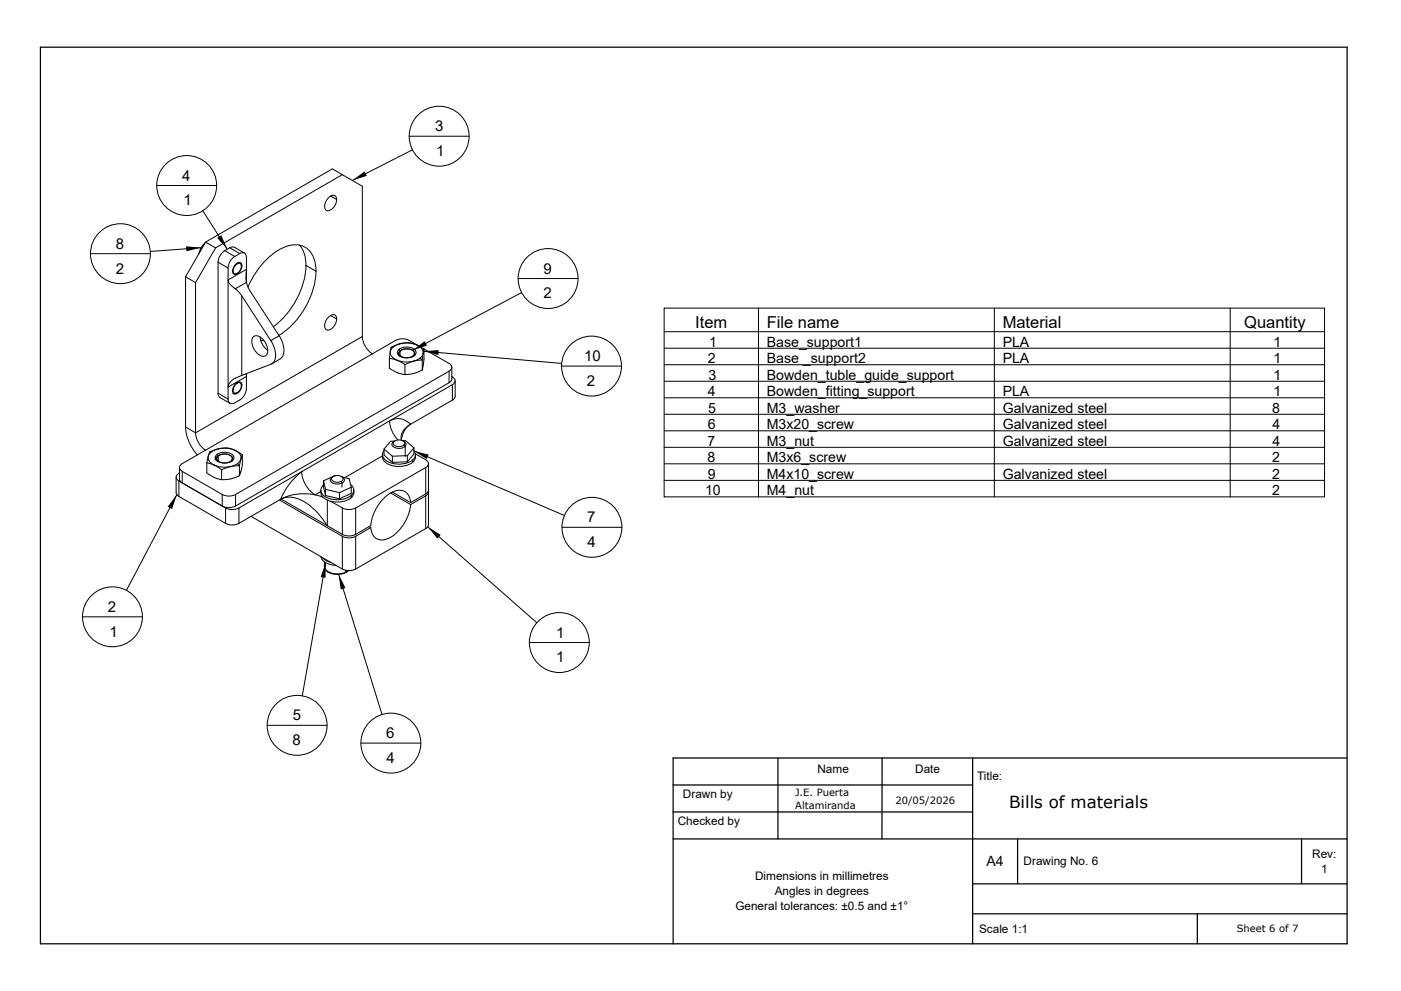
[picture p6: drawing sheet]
<svg xmlns="http://www.w3.org/2000/svg" width="297mm" height="210mm" viewBox="0 0 297 210" stroke-linecap="round" stroke-linejoin="round" font-family="sans-serif">
<g fill="none" stroke="#000" stroke-width=".21">
<path d="M33.2 39.4h12.7M72.6 37.1l-26.9 15.5M86.8 28.9h12.7M87.4 31.8l-12.7 6.5M19.2 53.8h12.7M39.3 58.7l2.2 1.2M39.3 58.7v31.9M41.5 59.9v31.9M42.7 52.5l-10.8 .9M43 44.7l5.2 8.2M43.3 51.8l-.9 1.7M43.5 51.5a4.4 4.4 0 0 0-1.3 2.3"/>
<path d="M43.6 51.4l-4.3 7.3M43.6 51.4l26.9-15.6 6.3 3.7v31.9M43.6 51.4l2.1 1.2M45.7 52.6l-4.2 7.3M46.2 55.6v27.8M46.2 55.6l2.2 1.3M47.7 53.2l-1 1-.5 1.4M47.7 53.2l2.1 1.2M48.4 56.9v27.8M48.7 52.6l.8-.2 2.3 1.3M48.7 52.6l-1 .6M48.7 52.6l2.1 1.2"/>
<path d="M49.8 54.4a3.1 3.1 0 0 0-1.4 2.5M49.8 56.4l.4-.4 .7-.1a1.37 1.37 0 0 1 0 1.4 1.37 1.37 0 0 1-1.3 .7 1.32 1.32 0 0 1 .2-1.6zM50.2 55.9l.4-.2 .4 .1a1.53 1.53 0 0 1-.5 2.2l-.5 .2h-.4a1.53 1.53 0 0 1 .6-2.3zM50.2 55.9v.1M50.3 58l-.2 .1M50.8 53.8a.86 .86 0 0 1 1-.1 .86 .86 0 0 1 .4 .9v5.2M50.8 53.8l-1 .6M51.2 56.2v.3M52.2 59.9l.8 1.8 6.2 9.5M52.2 59.9v-2.8l-3.8 2.3 .3 .9 1.2 1M52.2 59.9l-2.3 1.4M63.5 52l.9 1.6 .4 1.2 .1 1.5"/>
<path d="M64.9 56.3a17.6 17.6 0 0 1-7 13M64.9 56.3l2.1 1.2M67 57.5a17.4 17.4 0 0 1-7.9 13.7M67 57.5a5.3 5.3 0 0 0-2.9-5.3 7.7 7.7 0 0 0-7.2 2.5 18.5 18.5 0 0 0-4.3 6.2M69.7 41.9a.93 .93 0 0 1 1.6 0 2.29 2.29 0 0 1-2.1 2.8 1.71 1.71 0 0 1 .2-2.4zM70.1 41.6l1.3 .7M109.9 59.1h12.7M49.9 61.3l1.4 1.5M51.3 62.8l6.1 9.5M51.3 62.8v16.9M52.2 79.3v.6l-3.8 2.2a3.2 3.2 0 0 1 2.6-2.3l.3-.1M52.2 79.3v3.1a3.1 3.1 0 0 1-1.4 2.5l-1 .6a.86 .86 0 0 1-1 .1 .86 .86 0 0 1-.4-.9"/>
<path d="M53.6 71.6a1.49 1.49 0 0 1 2.3 .6 2.89 2.89 0 0 1 .7 3 1.49 1.49 0 0 1-2.4-.6 2.89 2.89 0 0 1-.6-3zM55.1 71.5a3.8 3.8 0 0 0 1.7 2.8M55.3 72.2h.6M57.4 72.3a4.6 4.6 0 0 1 .7 4.5l-.7 .5-6.1 2.4M59.2 71.2a4.3 4.3 0 0 1 .5 4.7l-2.1 1.3M59.2 71.2l-1.8 1.1M69.6 67.3l1-.5h.4a1.71 1.71 0 0 1-.1 2.4 1.37 1.37 0 0 1-1.8 .7 1.96 1.96 0 0 1 .5-2.6zM70.1 66.9l1.3 .8M76.8 71.4a4.7 4.7 0 0 0 2.1 3.7M76.8 71.4l-35.3 20.4M78.9 75.1l-35.3 20.4M82.6 76l1.6 .4"/>
<path d="M82.6 76v2.1a7.1 7.1 0 0 0 3.3 1.4M82.7 74.6a1.8 1.8 0 0 0 1.5 1.8M82.7 74.6l-.1 1.4M82.9 73.7l-.2 .9M83.4 73.6l-.5 .5-.2 .5M83.4 73.6l-.5 .1M84.2 76.4l1.7 .4 1.8-.2M84.2 76.4l1.7 1M84.6 74.1a.8 .8 0 0 0 0 1.4 2.98 2.98 0 0 0 3.3 0M84.6 74.1a2.79 2.79 0 0 1 3.5 .3v.7l-.2 .4M84.6 74.1l.2 .3M84.7 74.6a2.05 2.05 0 0 1 3.1 .3v.3a1.94 1.94 0 0 1-3.2-.3z"/>
<path d="M84.8 72.9l-1.4 .7M84.8 72.9l-1.9 .8M84.8 72.9a5.1 5.1 0 0 1 3.4 .2M84.8 72.9l1.7-.1 1.7 .3M84.8 74.4l-.3 .7 .4 .6M84.8 74.4a2.42 2.42 0 0 1 3.1 .3v.6l-.3 .3M84.8 74.4v1.2M85.9 77.4v2.1M87.3 75.7v.1M87.6 75.6l-.1 .1M87.7 76.6l-1.8 .8M87.9 75.5l-.3 .1"/>
<path d="M88.2 73.1l1.7 1M88.2 73.1a1.97 1.97 0 0 1 1.5 1.9M88.7 73.3a5.3 5.3 0 0 0-3.4-1.4l-1.4 .3-5 2.9M89.1 76l-1.4 .6M89.1 76l.4 .4M89.5 76.4l-1.8 .2M89.5 78.5l-.3 .2a7.3 7.3 0 0 1-3.3 .8M89.5 76.4v2.1M89.7 73.9l5.5 3.2a.87 .87 0 0 1 .6 .8 .87 .87 0 0 1-.6 .9M89.7 75l-.2 1.4M89.7 75l-.2 .5-.4 .5M89.8 74.5l29.3 2.6"/>
<path d="M89.9 74.1v2.1l-.4 2.3M89.9 74.1l-.2 .9M95.2 78.8l-45.3 26.1M95.2 78.8v2.4M95.8 79.9a.89 .89 0 0 1 .7 .8 .89 .89 0 0 1-.6 .9M95.8 77.9v2.7l-.6 .6M110.6 62.1l-23.1 12.2M119.1 77.7h12.7M140.8 65.4h140v40h-140zM140.8 70.4h140M140.8 73.9h140M140.8 77.4h140"/>
<path d="M160.8 65.4v40M210.8 65.4v40M260.8 65.4v40M38 99.2l.1 2.7 .5 .6v-2.5M39.3 90.6a9.4 9.4 0 0 0 2.5 5.9M39.3 90.6l2.2 1.2M41.5 91.8a4.7 4.7 0 0 0 2.1 3.7M43.6 95.5l-5 2.9a.87 .87 0 0 0-.5 .8 .87 .87 0 0 0 .5 .8M43.8 98.2l1.6 .5M43.8 98.2v2.1a6.9 6.9 0 0 0 3.2 1.5M44.2 96.8a1.66 1.66 0 0 0 1.2 1.9M44.2 96.8l-.4 1.4"/>
<path d="M44.5 95.9l-.3 .9M44.9 95.8l-.7 1M44.9 95.8l-.4 .1M45.4 98.7l1.7 .4 1.8-.1M45.4 98.7l1.6 1M45.7 97.2l-.1 .4M46.1 96.4l.2 .3M46.1 96.4a.8 .8 0 0 0-.2 1.3 2.96 2.96 0 0 0 3.3 .1M46.1 96.4a2.73 2.73 0 0 1 3.4 .4v.7l-.3 .3M46.1 96.9a2.16 2.16 0 0 1 3.1 .1l-.1 .6M46.1 96.9l-.1 .5a2.02 2.02 0 0 0 3.1 .2M46.1 96.9l-.4 .3"/>
<path d="M46.2 96.8l-.5 .4M46.2 83.4l.3 .8 2.3 1.4M46.2 83.4l2.2 1.3M46.3 96.7a.71 .71 0 0 0-.4 .6 .71 .71 0 0 0 .4 .7M46.3 96.7a2.26 2.26 0 0 1 3.1 .5l-.1 .4-.3 .4M46.3 96.7v1.3M46.4 95.2l-1.5 .6M46.4 95.2l-1.9 .7M46.4 95.2a5 5 0 0 1 3.4 .3M46.4 95.2l1.8-.1 1.6 .4M47 99.7v2.1M48.9 99l-1.9 .7"/>
<path d="M49 98h-.1M49.1 97.6l.1 .1M49.2 97.8l-.2 .2M49.8 95.5l1.6 1M49.8 95.5a1.8 1.8 0 0 1 1.3 1.9M50 83.5h-.6M50.2 81.2l.4-.2 .4 .1a1.53 1.53 0 0 1-.5 2.3l-.5 .2-.4-.1a1.53 1.53 0 0 1 .6-2.3zM50.2 83.3l-.2 .2M50.3 83.3l-.3 .2M50.3 81.2l.1 .1M50.3 98.4l-1.4 .6M50.3 98.4l.5 .4"/>
<path d="M50.4 81.3l.4-.1a.93 .93 0 0 1 .2 1.4l-.8 .7M50.4 81.3a1.67 1.67 0 0 0-.8 2l.2 .1 .4-.1M50.8 98.8l-1.9 .2M50.8 98.8v2.1M51.1 97.4l-.3 1.4M51.1 97.4l-.8 1M51.2 81.6v.2M51.4 96.5v2.1l-.6 2.3M51.4 96.5l-.3 .9M81.1 96.5a2.05 2.05 0 0 0 1.8 2.2 5.2 5.2 0 0 0 4.6-.6M81.1 96.7l-8 4.6M81.4 95.6a1.5 1.5 0 0 0 .8 2.4 5.3 5.3 0 0 0 5.3-.4"/>
<path d="M81.4 95.3v1.3l1.8 1.5M81.4 95.3l1.8 1.5M82.6 89.3a3.6 3.6 0 0 1 4.5 .7M82.6 89.3l.2 1.2 .4 1.2 1.2 1.6M82.6 89.3l-31.9 18.5M83.2 96.8v1.3M83.3 93.8l-.2 .4a1.39 1.39 0 0 0 1.9 .9l.9-.4M83.5 93.7l.9-.4a1.19 1.19 0 0 1 1.4 .8l-.1 .3M83.5 93.7l-.2 .3a1.52 1.52 0 0 0 2.4 .4M83.5 93.7l-.2 .1M83.6 93.6h-.8l-1.4 1.7M83.7 93.5l-.4 .3"/>
<path d="M85.4 93.5h.6l1.8 1.5M85.5 93.5a.73 .73 0 0 1 .4 1.2M85.7 94.4l.2 .3M85.9 94.7v2.2M86 90.8l1.1-.8a4.6 4.6 0 0 0-2 3.4 2.62 2.62 0 0 1 .9-2.6zM86.4 98l-3.2 .1M86.4 96.7l-3.2 .1M86.4 96.7v1.3M87.5 97.6v.5M87.8 95.6a1.33 1.33 0 0 1-.3 2M87.8 95.7l31.9 13.7M87.8 95v1.3l-1.4 1.7"/>
<path d="M87.8 95l-1.4 1.7M88.1 96.3l2.2 1.3a.87 .87 0 0 1 .5 .8 .87 .87 0 0 1-.5 .8M88.1 96.5v.7l-.6 .9M90.3 99.2v5.6M90.3 99.2l-14.9 8.6M90.8 98.4v5.6l-.1 .4-.4 .4M95.2 81.2l-45.3 26.2M95.9 81.6v3.3M95.9 84.9l-8.8 5.1M95.9 81.6l-13.3 7.7M96.5 80.8v3.3l-.1 .4-.5 .4M140.8 80.9h140"/>
<path d="M140.8 84.4h140M140.8 87.9h140M140.8 91.4h140M140.8 94.9h140M140.8 98.4h140M37.3 101.2v3.3l.2 .4 .4 .4M37.5 104.9l-10.7 20.3M37.9 105.3l9.9 5.7M37.9 102.1l9.9 5.7M37.9 102.1v3.2M38 100.3a.89 .89 0 0 0-.6 .9 .89 .89 0 0 0 .5 .9M38.6 100l8.5 4.9"/>
<path d="M47.1 104.9v2.5a3.1 3.1 0 0 0 2.8 0M47.1 104.9a3.1 3.1 0 0 0 2.8 0M47.8 111a3.1 3.1 0 0 0 2.9 0M47.8 107.8a3.1 3.1 0 0 0 2.9 0M47.8 107.8v3.2M49.9 104.9v2.5M50.7 107.8v3.2M50.8 100.9l-.4 .2a7.5 7.5 0 0 1-3.4 .7M53.2 109.6l19.4 11.1M59.2 106.1l13.4 7.7M59.5 105.9a5.9 5.9 0 0 1 6.4 1.5 19.7 19.7 0 0 1 3.5 4.1v-5.4M59.5 105.9l-8.8 5.1"/>
<path d="M59.6 105.9l13 7.5M66.8 105a11 11 0 0 0-7.3 .9M66.8 105a6.3 6.3 0 0 1-2.8-4.9 14.1 14.1 0 0 0-4.5 5.8M66.8 105l1.7 .5M68 104a2.06 2.06 0 0 0 1.8 2.3 5.2 5.2 0 0 0 4.7-.7M68 104.3l-1.2 .7M68 118.1a2.73 2.73 0 0 0 2.5 1.8l.8 .1M68.3 118.3l.9 .7 .9 .3M68.6 102.9a1.45 1.45 0 0 0 .4 2.5 5.2 5.2 0 0 0 5.5-.3M68.6 102l.4 1.8M68.6 102v1.3l.4 1.8M68.8 119.2v1"/>
<path d="M69 103.8l3 .7M69 105.1l3 .7M69 103.8v1.3M69.1 119.4l-5 28.2M70.1 106.4l2.5 1.4M70.4 101.3a1.47 1.47 0 0 1 2.4 .4 1.47 1.47 0 0 1-2.5 0zM70.7 101.1l-.6 .4-.1 .3a1.79 1.79 0 0 0 2.5 .7M71.2 100.9l-2.6 1.1M72 104.5v1.3M72.3 102.1l.2 .4M72.4 101.1a.71 .71 0 0 1 .6 .6 .71 .71 0 0 1-.5 .8M72.5 102.5v.9"/>
<path d="M72.6 113.8a3.1 3.1 0 0 0 2.8 0M72.6 113.4a3.1 3.1 0 0 0 2.8 0M72.6 107.8a3.1 3.1 0 0 0 2.8 0M72.6 107.8v5.6M72.6 113.8v6.9M72.7 101.2l1.3 .4 .5 1.8M74.3 102.8a1.38 1.38 0 0 1 .2 2.3M74.5 103.4v1.3l-2.5 1.1M74.5 103.4l-2.5 1.1M74.5 105.1v.5M75 104v.8l-.5 .8M75.4 107.8v5.6"/>
<path d="M75.4 113.8v6.9M78.3 111.7l.3 .2M78.6 111.9l-3.2 1.9M82.8 104.6l4.3 2.4M83.2 104.4l3.9 2.2M87.1 107a9.1 9.1 0 0 1-5.1 7.4 2.41 2.41 0 0 1-3.4-2.5M87.1 106.6a2.54 2.54 0 0 0-1.5-2.4 2.54 2.54 0 0 0-2.8 .4 9.4 9.4 0 0 0-4.2 6.9l-3.2 1.9M90.3 105.2l-3.2 1.8M90.3 112.1l-14.9 8.6M90.3 105.2v6.9M90.3 104.8l-3.2 1.8M90.7 111.8l23.1 20.3"/>
<path d="M90.8 104.2a.9 .9 0 0 1-.5 1M90.8 104.4v6.9l-.1 .5-.4 .3M119.1 111.9h12.8M140.8 101.9h140M17.5 130.9h12.7M68.8 120.2l.2 .5 .4 .5M68.8 120.2a1.42 1.42 0 0 0 .7 1.1M69.4 121.2a4.2 4.2 0 0 0 3.9 .2M69.4 121.2l.1 .1M71.8 121.9l9.2 29.7M72.6 120.7a3.1 3.1 0 0 0 2.8 0M73.3 121v.4"/>
<path d="M73.8 121.1l-.5 .3M73.9 121.1a3.9 3.9 0 0 1-4.4 .2M112.2 136.3h12.7M56.6 153.9h12.7M76.5 157.7h12.7"/>
<circle cx="39.6" cy="39.4" r="6.4"/>
<circle cx="93.1" cy="28.9" r="6.4"/>
<circle cx="25.5" cy="53.8" r="6.4"/>
<circle cx="116.2" cy="59.1" r="6.4"/>
<circle cx="125.4" cy="77.7" r="6.4"/>
<circle cx="125.5" cy="111.9" r="6.4"/>
<circle cx="23.8" cy="130.9" r="6.4"/>
<circle cx="118.6" cy="136.3" r="6.4"/>
<circle cx="63" cy="153.9" r="6.4"/>
<circle cx="82.9" cy="157.7" r="6.4"/>
</g>
<path d="M74.7 38.3l2.6-1.9 .5 .9zM39.5 52.3l3.2 .2-3.2 .8zM46 50.5l.9-.6 1.3 3zM87.5 74.3l2.5-1.9 .5 .9zM89.8 74.5l3.2-.2-.1 1zM87.8 95.7l3.1 .7-.4 1zM37.5 104.9l-1 3.1-1-.5zM90.7 111.8l2.7 1.7-.7 .8zM69.1 119.4l-.1 3.2-1-.2zM71.8 121.9l1.5 2.9-1.1 .3z" fill="#000"/>
<g fill="none" stroke="#000" stroke-width=".26">
<path d="M8.6 10h277v190.2h-277zM142.7 166.5h63.5M142.7 172.3h63.5M142.7 178h142.9M164.9 160.8v17.2M187 160.8v17.2M206.2 160.8v39.4M215.7 178.1v9.4M276 178.1v9.4M285.6 160.8h-142.9v39.4M206.2 187.5h79.4M206.2 193.9h79.4"/>
<path d="M253.9 193.9v6.3"/>
</g>
<g font-size="3.5">
<text x="147.4" y="69.6">Item</text>
<text x="162.6" y="69.6">File name</text>
<text x="212.6" y="69.6">Material</text>
<text x="263.8" y="69.6">Quantity</text>
<text x="214" y="171.4">Bills of materials</text>
</g>
<g font-size="3.2">
<text x="92.3" y="27.9">3</text>
<text x="92.5" y="33.1">1</text>
<text x="38.6" y="38.3">4</text>
<text x="38.9" y="43.6">1</text>
<text x="24.5" y="52.8">8</text>
<text x="24.6" y="58.1">2</text>
<text x="115.2" y="58">9</text>
<text x="115.2" y="63.3">2</text>
<text x="123.8" y="76.6">10</text>
<text x="124.4" y="81.9">2</text>
<text x="124.5" y="110.8">7</text>
<text x="124.6" y="116.1">4</text>
<text x="22.9" y="129.8">2</text>
<text x="23.2" y="135.1">1</text>
<text x="117.9" y="135.3">1</text>
<text x="117.9" y="140.6">1</text>
<text x="62.1" y="152.8">5</text>
<text x="62" y="158.1">8</text>
<text x="81.9" y="156.6">6</text>
<text x="81.9" y="161.9">4</text>
</g>
<g font-size="3">
<text x="150.1" y="77.1">2</text>
<text x="150.4" y="73.6">1</text>
<text x="162.6" y="73.6">Base_support1</text>
<text x="162.6" y="77.1">Base _support2</text>
<text x="212.6" y="73.6">PLA</text>
<text x="212.6" y="77.1">PLA</text>
<text x="270" y="73.6">1</text>
<text x="270" y="77.1">1</text>
<text x="150.2" y="80.6">3</text>
<text x="162.6" y="80.6">Bowden_tuble_guide_support</text>
<text x="270" y="80.6">1</text>
<text x="150.1" y="84.1">4</text>
<text x="150.1" y="87.6">5</text>
<text x="162.6" y="84.1">Bowden_fitting_support</text>
<text x="162.6" y="87.6">M3_washer</text>
<text x="212.6" y="84.1">PLA</text>
<text x="212.6" y="87.6">Galvanized steel</text>
<text x="269.7" y="87.6">8</text>
<text x="270" y="84.1">1</text>
<text x="150" y="94.6">7</text>
<text x="150.1" y="91.1">6</text>
<text x="162.6" y="91.1">M3x20_screw</text>
<text x="162.6" y="94.6">M3_nut</text>
<text x="212.6" y="91.1">Galvanized steel</text>
<text x="212.6" y="94.6">Galvanized steel</text>
<text x="269.8" y="91.1">4</text>
<text x="269.8" y="94.6">4</text>
<text x="150" y="98.1">8</text>
<text x="150.1" y="101.6">9</text>
<text x="162.6" y="98.1">M3x6_screw</text>
<text x="162.6" y="101.6">M4x10_screw</text>
<text x="212.6" y="101.6">Galvanized steel</text>
<text x="269.7" y="98.1">2</text>
<text x="269.7" y="101.6">2</text>
<text x="149.5" y="104.9">10</text>
<text x="162.6" y="104.9">M4_nut</text>
<text x="269.7" y="104.9">2</text>
<text x="209.1" y="183.8">A4</text>
</g>
<g font-size="2.5">
<text x="173.3" y="164">Name</text>
<text x="194" y="163.9">Date</text>
<text x="207.2" y="165.5">Title:</text>
<text x="144.8" y="169.4">Drawn by</text>
<text x="143.7" y="175.1">Checked by</text>
<text x="217" y="183.5">Drawing No. 6</text>
<text x="278.2" y="182">Rev:</text>
<text x="280.1" y="185.1">1</text>
<text x="160.1" y="186.8">Dimensions in millimetres</text>
<text x="164.3" y="189.9">Angles in degrees</text>
<text x="155.9" y="193">General tolerances: ±0.5 and ±1°</text>
<text x="207.6" y="198">Scale 1:1</text>
</g>
<g font-size="2.1">
<text x="168.6" y="168.9">J.E. Puerta</text>
<text x="168.6" y="171.5">Altamiranda</text>
<text x="189.8" y="170.5">20/05/2026</text>
<text x="262.2" y="197.7">Sheet 6 of 7</text>
</g>
</svg>
